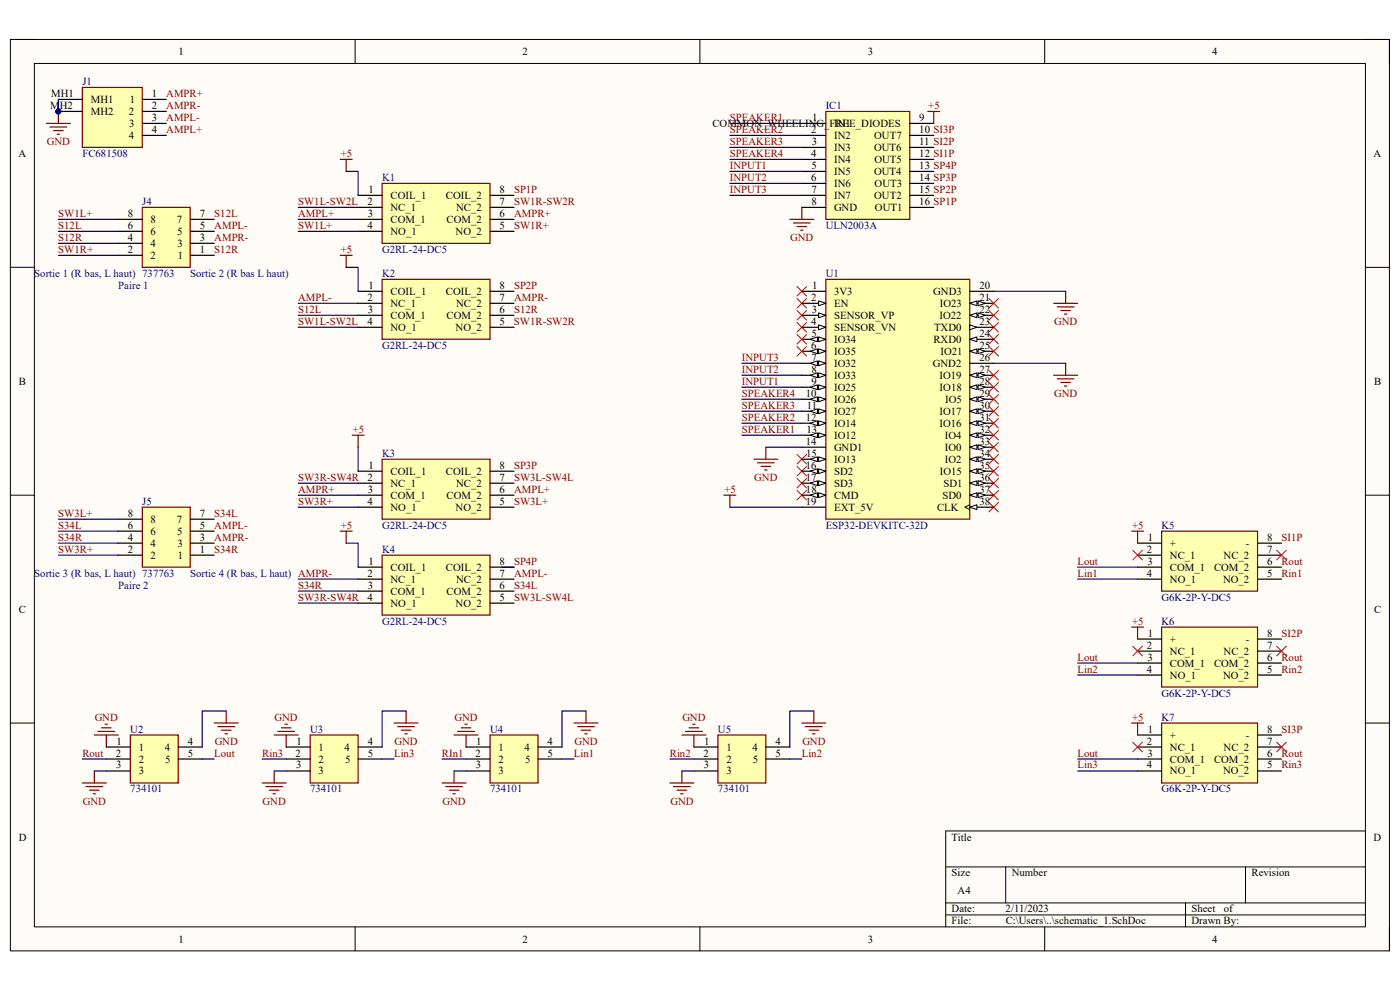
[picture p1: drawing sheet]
<svg xmlns="http://www.w3.org/2000/svg" width="297mm" height="210mm" viewBox="0 0 297 210" stroke-linecap="round" stroke-linejoin="round" font-family="sans-serif">
<path d="M2.2 8.4h292.6v193.3h-292.6z" fill-rule="evenodd" fill="#fffcf8"/>
<path d="M2.2 8.4h292.6v193.3h-292.6z" fill="none" stroke="#000" stroke-width=".21"/>
<path d="M7.3 13.5h282.4v183.1h-282.4z" fill-rule="evenodd" fill="#fffcf8"/>
<g fill="none" stroke="#000" stroke-width=".21">
<path d="M2.2 8.4h5.1M7.3 13.5h282.4v183.1h-282.4zM75.3 8.4v5.1M148.5 8.4v5.1M221.6 8.4v5.1M289.7 8.4h5.1v5.1M2.2 56.7h5.1M289.7 56.7h5.1M2.2 105h5.1M289.7 105.1h5.1M2.2 153.4h5.1M289.7 153.4h5.1"/>
<path d="M289.7 176.3h-89.1v20.3M75.3 196.6v5.1M148.5 196.6v5.1M200.6 183.9h89.1M200.6 191.5h89.1M200.6 194.1h89.1M213.4 183.9v7.6M221.6 196.6v5.1M251.5 191.5v5.1M264.2 183.9v7.6M294.8 196.6v5.1"/>
</g>
<circle cx="12.4" cy="23.6" r=".51" fill="#000080"/>
<circle cx="12.4" cy="23.6" r=".51" fill="none" stroke="#000080" stroke-width=".21"/>
<path d="M17.5 18.5h12.7v12.8h-12.7z" fill-rule="evenodd" fill="#ffffb0"/>
<path d="M17.5 18.5h12.7v12.8h-12.7z" fill="none" stroke="#800000" stroke-width=".25"/>
<path d="M12.4 21.1h5.1M12.4 23.6h5.1M30.2 21.1h5.1M30.2 23.6h5.1M30.2 26.2h5.1M30.2 28.7h5.1" fill="none" stroke="#000" stroke-width=".25"/>
<circle cx="12.4" cy="23.6" r=".51" fill="#000080"/>
<circle cx="12.4" cy="23.6" r=".51" fill="none" stroke="#000080" stroke-width=".21"/>
<path d="M81.1 38.9h22.9v12.7h-22.9z" fill-rule="evenodd" fill="#ffffb0"/>
<path d="M81.1 38.9h22.9v12.7h-22.9z" fill="none" stroke="#800000" stroke-width=".25"/>
<path d="M76 41.4h5.1M76 44h5.1M76 46.5h5.1M76 49.1h5.1M104 41.4h5.1M104 44h5.1M104 46.5h5.1M104 49.1h5.1" fill="none" stroke="#000" stroke-width=".25"/>
<path d="M81.1 59.3h22.9v12.7h-22.9z" fill-rule="evenodd" fill="#ffffb0"/>
<path d="M81.1 59.3h22.9v12.7h-22.9z" fill="none" stroke="#800000" stroke-width=".25"/>
<path d="M76 61.8h5.1M76 64.3h5.1M76 66.9h5.1M76 69.4h5.1M104 61.8h5.1M104 64.3h5.1M104 66.9h5.1M104 69.4h5.1" fill="none" stroke="#000" stroke-width=".25"/>
<path d="M81.1 97.4h22.9v12.7h-22.9z" fill-rule="evenodd" fill="#ffffb0"/>
<path d="M81.1 97.4h22.9v12.7h-22.9z" fill="none" stroke="#800000" stroke-width=".25"/>
<path d="M76 100h5.1M104 100h5.1M76 102.5h5.1M76 105h5.1M76 107.6h5.1M104 102.5h5.1M104 105h5.1M104 107.6h5.1" fill="none" stroke="#000" stroke-width=".25"/>
<path d="M81.1 117.8h22.9v12.7h-22.9z" fill-rule="evenodd" fill="#ffffb0"/>
<path d="M81.1 117.8h22.9v12.7h-22.9z" fill="none" stroke="#800000" stroke-width=".25"/>
<path d="M76 120.3h5.1M76 122.9h5.1M76 125.4h5.1M76 127.9h5.1M104 120.3h5.1M104 122.9h5.1M104 125.4h5.1M104 127.9h5.1" fill="none" stroke="#000" stroke-width=".25"/>
<path d="M246.4 112.7h20.4v12.7h-20.4z" fill-rule="evenodd" fill="#ffffb0"/>
<path d="M246.4 112.7h20.4v12.7h-20.4z" fill="none" stroke="#800000" stroke-width=".25"/>
<path d="M241.3 115.2h5.1M241.3 117.8h5.1M266.8 115.2h5.1M266.8 117.8h5.1M241.3 120.3h5.1M241.3 122.9h5.1M266.8 120.3h5.1M266.8 122.9h5.1" fill="none" stroke="#000" stroke-width=".25"/>
<path d="M246.4 133h20.4v12.8h-20.4z" fill-rule="evenodd" fill="#ffffb0"/>
<path d="M246.4 133h20.4v12.8h-20.4z" fill="none" stroke="#800000" stroke-width=".25"/>
<path d="M241.3 135.6h5.1M241.3 138.1h5.1M266.8 135.6h5.1M266.8 138.1h5.1M241.3 140.7h5.1M241.3 143.2h5.1M266.8 140.7h5.1M266.8 143.2h5.1" fill="none" stroke="#000" stroke-width=".25"/>
<path d="M246.4 153.4h20.4v12.7h-20.4z" fill-rule="evenodd" fill="#ffffb0"/>
<path d="M246.4 153.4h20.4v12.7h-20.4z" fill="none" stroke="#800000" stroke-width=".25"/>
<path d="M241.3 155.9h5.1M241.3 158.5h5.1M266.8 155.9h5.1M266.8 158.5h5.1M241.3 161h5.1M241.3 163.6h5.1M266.8 161h5.1M266.8 163.6h5.1" fill="none" stroke="#000" stroke-width=".25"/>
<path d="M175.2 23.6h17.8v22.9h-17.8z" fill-rule="evenodd" fill="#ffffb0"/>
<g fill="none" stroke="#800000" stroke-width=".25">
<path d="M175.2 23.6h17.8v22.9h-17.8zM196.8 23.6h2.6M198.1 23.6v2.6M167.6 46.5h5.1M168.3 47.3h3.6M169.1 48.1h2M169.9 48.8h.5M170.1 44v2.5M223.5 64.3h5.1M223.5 79.6h5.1M224.3 65.1h3.6M225.1 65.9h2"/>
<path d="M225.8 66.6h.5M226.1 61.8v2.5M226.1 77.1v2.5M159.9 97.4h5.1M160.7 98.2h3.6M161.5 98.9h2M162.2 99.7h.5M162.5 94.9v2.5M224.3 80.4h3.6M225.1 81.1h2M225.8 81.9h.5M153.6 105h2.5"/>
<path d="M154.8 105v2.6"/>
</g>
<g fill="none" stroke="#000" stroke-width=".25">
<path d="M170.1 26.2h5.1M170.1 28.7h5.1M170.1 31.3h5.1M170.1 33.8h5.1M170.1 36.4h5.1M170.1 38.9h5.1M193 26.2h5.1M193 28.7h5.1M193 31.3h5.1M193 33.8h5.1M193 36.4h5.1M193 38.9h5.1"/>
<path d="M170.1 41.4h5.1M170.1 44h5.1M193 41.4h5.1M193 44h5.1"/>
</g>
<g fill="none" stroke="#f00" stroke-width=".21">
<path d="M169.1 68.4l2 2M169.1 65.9l2 2M169.1 63.3l2 2.1M169.1 60.8l2 2M171.1 68.4l-2 2M171.1 65.9l-2 2M171.1 63.3l-2 2.1M171.1 60.8l-2 2M209.8 68.4l2 2.1M209.8 71l2 2M211.8 68.4l-2 2.1M211.8 71l-2 2"/>
<path d="M169.1 98.9l2 2.1M169.1 96.4l2 2M171.1 98.9l-2 2.1M171.1 96.4l-2 2M169.1 104l2 2.1M169.1 101.5l2 2M171.1 104l-2 2.1M171.1 101.5l-2 2M209.8 101.5l2 2M209.8 104l2 2.1M209.8 106.6l2 2M211.8 101.5l-2 2"/>
<path d="M211.8 104l-2 2.1M211.8 106.6l-2 2"/>
</g>
<path d="M30.2 44h10.2v12.7h-10.2z" fill-rule="evenodd" fill="#ffffb0"/>
<path d="M30.2 44h10.2v12.7h-10.2z" fill="none" stroke="#800000" stroke-width=".25"/>
<path d="M25.1 54.2h5.1M25.1 51.6h5.1M25.1 49.1h5.1M25.1 46.5h5.1M40.4 54.2h5.1M40.4 51.6h5.1M40.4 49.1h5.1M40.4 46.5h5.1" fill="none" stroke="#000" stroke-width=".25"/>
<path d="M30.2 107.6h10.2v12.7h-10.2z" fill-rule="evenodd" fill="#ffffb0"/>
<path d="M9.8 26.2h5.1M10.6 26.9h3.6M11.4 27.7h2M12.1 28.5h.5M12.4 23.6v2.6M30.2 107.6h10.2v12.7h-10.2z" fill="none" stroke="#800000" stroke-width=".25"/>
<path d="M25.1 117.8h5.1M25.1 115.2h5.1M25.1 112.7h5.1M25.1 110.1h5.1M40.4 117.8h5.1M40.4 115.2h5.1M40.4 112.7h5.1M40.4 110.1h5.1" fill="none" stroke="#000" stroke-width=".25"/>
<circle cx="12.4" cy="23.6" r=".51" fill="#000080"/>
<circle cx="12.4" cy="23.6" r=".51" fill="none" stroke="#000080" stroke-width=".21"/>
<path d="M175.2 59.3h30.5v50.8h-30.5z" fill-rule="evenodd" fill="#ffffb0"/>
<path d="M175.2 59.3h30.5v50.8h-30.5z" fill="none" stroke="#800000" stroke-width=".25"/>
<path d="M170.1 61.8h5.1M170.1 64.3h5.1" fill="none" stroke="#000" stroke-width=".25"/>
<path d="M173.7 63.8l1.5 .5-1.5 .6z" fill="#f8fcff"/>
<path d="M173.7 63.8l1.5 .5-1.5 .6z" fill="none" stroke="#000" stroke-width=".21"/>
<path d="M170.1 66.9h5.1" fill="none" stroke="#000" stroke-width=".25"/>
<path d="M173.7 66.4l1.5 .5-1.5 .5z" fill="#f8fcff"/>
<path d="M173.7 66.4l1.5 .5-1.5 .5z" fill="none" stroke="#000" stroke-width=".21"/>
<path d="M170.1 69.4h5.1" fill="none" stroke="#000" stroke-width=".25"/>
<path d="M173.7 68.9l1.5 .5-1.5 .5z" fill="#f8fcff"/>
<path d="M173.7 68.9l1.5 .5-1.5 .5z" fill="none" stroke="#000" stroke-width=".21"/>
<path d="M170.1 72h5.1" fill="none" stroke="#000" stroke-width=".25"/>
<path d="M173.7 71.5l1.5 .5-1.5 .5z" fill="#f8fcff"/>
<path d="M173.7 71.5l1.5 .5-1.5 .5z" fill="none" stroke="#000" stroke-width=".21"/>
<path d="M171.9 72l1.5-.5v1z" fill="#f8fcff"/>
<path d="M171.9 72l1.5-.5v1z" fill="none" stroke="#000" stroke-width=".21"/>
<path d="M170.1 74.5h5.1" fill="none" stroke="#000" stroke-width=".25"/>
<path d="M173.7 74l1.5 .5-1.5 .5z" fill="#f8fcff"/>
<path d="M173.7 74l1.5 .5-1.5 .5z" fill="none" stroke="#000" stroke-width=".21"/>
<path d="M171.9 74.5l1.5-.5v1z" fill="#f8fcff"/>
<path d="M171.9 74.5l1.5-.5v1z" fill="none" stroke="#000" stroke-width=".21"/>
<path d="M170.1 77.1h5.1" fill="none" stroke="#000" stroke-width=".25"/>
<path d="M173.7 76.6l1.5 .5-1.5 .5z" fill="#f8fcff"/>
<path d="M173.7 76.6l1.5 .5-1.5 .5z" fill="none" stroke="#000" stroke-width=".21"/>
<path d="M171.9 77.1l1.5-.5v1z" fill="#f8fcff"/>
<path d="M171.9 77.1l1.5-.5v1z" fill="none" stroke="#000" stroke-width=".21"/>
<path d="M170.1 79.6h5.1" fill="none" stroke="#000" stroke-width=".25"/>
<path d="M173.7 79.1l1.5 .5-1.5 .5z" fill="#f8fcff"/>
<path d="M173.7 79.1l1.5 .5-1.5 .5z" fill="none" stroke="#000" stroke-width=".21"/>
<path d="M171.9 79.6l1.5-.5v1z" fill="#f8fcff"/>
<path d="M171.9 79.6l1.5-.5v1z" fill="none" stroke="#000" stroke-width=".21"/>
<path d="M170.1 82.1h5.1" fill="none" stroke="#000" stroke-width=".25"/>
<path d="M173.7 81.6l1.5 .5-1.5 .6z" fill="#f8fcff"/>
<path d="M173.7 81.6l1.5 .5-1.5 .6z" fill="none" stroke="#000" stroke-width=".21"/>
<path d="M171.9 82.1l1.5-.5v1.1z" fill="#f8fcff"/>
<path d="M171.9 82.1l1.5-.5v1.1z" fill="none" stroke="#000" stroke-width=".21"/>
<path d="M170.1 84.7h5.1" fill="none" stroke="#000" stroke-width=".25"/>
<path d="M173.7 84.2l1.5 .5-1.5 .5z" fill="#f8fcff"/>
<path d="M173.7 84.2l1.5 .5-1.5 .5z" fill="none" stroke="#000" stroke-width=".21"/>
<path d="M171.9 84.7l1.5-.5v1z" fill="#f8fcff"/>
<path d="M171.9 84.7l1.5-.5v1z" fill="none" stroke="#000" stroke-width=".21"/>
<path d="M170.1 87.2h5.1" fill="none" stroke="#000" stroke-width=".25"/>
<path d="M173.7 86.7l1.5 .5-1.5 .5z" fill="#f8fcff"/>
<path d="M173.7 86.7l1.5 .5-1.5 .5z" fill="none" stroke="#000" stroke-width=".21"/>
<path d="M171.9 87.2l1.5-.5v1z" fill="#f8fcff"/>
<path d="M171.9 87.2l1.5-.5v1z" fill="none" stroke="#000" stroke-width=".21"/>
<path d="M170.1 89.8h5.1" fill="none" stroke="#000" stroke-width=".25"/>
<path d="M173.7 89.3l1.5 .5-1.5 .5z" fill="#f8fcff"/>
<path d="M173.7 89.3l1.5 .5-1.5 .5z" fill="none" stroke="#000" stroke-width=".21"/>
<path d="M171.9 89.8l1.5-.5v1z" fill="#f8fcff"/>
<path d="M171.9 89.8l1.5-.5v1z" fill="none" stroke="#000" stroke-width=".21"/>
<path d="M170.1 92.3h5.1" fill="none" stroke="#000" stroke-width=".25"/>
<path d="M173.7 91.8l1.5 .5-1.5 .5z" fill="#f8fcff"/>
<path d="M173.7 91.8l1.5 .5-1.5 .5z" fill="none" stroke="#000" stroke-width=".21"/>
<path d="M171.9 92.3l1.5-.5v1z" fill="#f8fcff"/>
<path d="M171.9 92.3l1.5-.5v1z" fill="none" stroke="#000" stroke-width=".21"/>
<path d="M170.1 94.9h5.1M170.1 97.4h5.1" fill="none" stroke="#000" stroke-width=".25"/>
<path d="M173.7 96.9l1.5 .5-1.5 .5z" fill="#f8fcff"/>
<path d="M173.7 96.9l1.5 .5-1.5 .5z" fill="none" stroke="#000" stroke-width=".21"/>
<path d="M171.9 97.4l1.5-.5v1z" fill="#f8fcff"/>
<path d="M171.9 97.4l1.5-.5v1z" fill="none" stroke="#000" stroke-width=".21"/>
<path d="M170.1 100h5.1" fill="none" stroke="#000" stroke-width=".25"/>
<path d="M173.7 99.5l1.5 .5-1.5 .5z" fill="#f8fcff"/>
<path d="M173.7 99.5l1.5 .5-1.5 .5z" fill="none" stroke="#000" stroke-width=".21"/>
<path d="M171.9 100l1.5-.5v1z" fill="#f8fcff"/>
<path d="M171.9 100l1.5-.5v1z" fill="none" stroke="#000" stroke-width=".21"/>
<path d="M170.1 102.5h5.1" fill="none" stroke="#000" stroke-width=".25"/>
<path d="M173.7 102l1.5 .5-1.5 .5z" fill="#f8fcff"/>
<path d="M173.7 102l1.5 .5-1.5 .5z" fill="none" stroke="#000" stroke-width=".21"/>
<path d="M171.9 102.5l1.5-.5v1z" fill="#f8fcff"/>
<path d="M171.9 102.5l1.5-.5v1z" fill="none" stroke="#000" stroke-width=".21"/>
<path d="M170.1 105.1h5.1" fill="none" stroke="#000" stroke-width=".25"/>
<path d="M173.7 104.5l1.5 .6-1.5 .5z" fill="#f8fcff"/>
<path d="M173.7 104.5l1.5 .6-1.5 .5z" fill="none" stroke="#000" stroke-width=".21"/>
<path d="M171.9 105.1l1.5-.6v1.1z" fill="#f8fcff"/>
<path d="M171.9 105.1l1.5-.6v1.1z" fill="none" stroke="#000" stroke-width=".21"/>
<path d="M205.7 61.8h5.1M205.7 64.3h5.1M170.1 107.6h5.1" fill="none" stroke="#000" stroke-width=".25"/>
<path d="M205.7 64.3l1.6-.5v1.1z" fill="#f8fcff"/>
<path d="M205.7 64.3l1.6-.5v1.1z" fill="none" stroke="#000" stroke-width=".21"/>
<path d="M207.5 63.8l1.5 .5-1.5 .6z" fill="#f8fcff"/>
<path d="M207.5 63.8l1.5 .5-1.5 .6z" fill="none" stroke="#000" stroke-width=".21"/>
<path d="M205.7 66.9h5.1" fill="none" stroke="#000" stroke-width=".25"/>
<path d="M205.7 66.9l1.6-.5v1z" fill="#f8fcff"/>
<path d="M205.7 66.9l1.6-.5v1z" fill="none" stroke="#000" stroke-width=".21"/>
<path d="M207.5 66.4l1.5 .5-1.5 .5z" fill="#f8fcff"/>
<path d="M207.5 66.4l1.5 .5-1.5 .5z" fill="none" stroke="#000" stroke-width=".21"/>
<path d="M205.7 69.4h5.1" fill="none" stroke="#000" stroke-width=".25"/>
<path d="M205.7 68.9l1.6 .5-1.6 .5z" fill="#f8fcff"/>
<path d="M205.7 68.9l1.6 .5-1.6 .5z" fill="none" stroke="#000" stroke-width=".21"/>
<path d="M205.7 72h5.1" fill="none" stroke="#000" stroke-width=".25"/>
<path d="M205.7 72l1.6-.5v1z" fill="#f8fcff"/>
<path d="M205.7 72l1.6-.5v1z" fill="none" stroke="#000" stroke-width=".21"/>
<path d="M205.7 74.5h5.1" fill="none" stroke="#000" stroke-width=".25"/>
<path d="M205.7 74.5l1.6-.5v1z" fill="#f8fcff"/>
<path d="M205.7 74.5l1.6-.5v1z" fill="none" stroke="#000" stroke-width=".21"/>
<path d="M207.5 74l1.5 .5-1.5 .5z" fill="#f8fcff"/>
<path d="M207.5 74l1.5 .5-1.5 .5z" fill="none" stroke="#000" stroke-width=".21"/>
<path d="M205.7 77.1h5.1M205.7 79.6h5.1" fill="none" stroke="#000" stroke-width=".25"/>
<path d="M205.7 79.6l1.6-.5v1z" fill="#f8fcff"/>
<path d="M205.7 79.6l1.6-.5v1z" fill="none" stroke="#000" stroke-width=".21"/>
<path d="M207.5 79.1l1.5 .5-1.5 .5z" fill="#f8fcff"/>
<path d="M207.5 79.1l1.5 .5-1.5 .5z" fill="none" stroke="#000" stroke-width=".21"/>
<path d="M205.7 82.1h5.1" fill="none" stroke="#000" stroke-width=".25"/>
<path d="M205.7 82.1l1.6-.5v1.1z" fill="#f8fcff"/>
<path d="M205.7 82.1l1.6-.5v1.1z" fill="none" stroke="#000" stroke-width=".21"/>
<path d="M207.5 81.6l1.5 .5-1.5 .6z" fill="#f8fcff"/>
<path d="M207.5 81.6l1.5 .5-1.5 .6z" fill="none" stroke="#000" stroke-width=".21"/>
<path d="M205.7 84.7h5.1" fill="none" stroke="#000" stroke-width=".25"/>
<path d="M205.7 84.7l1.6-.5v1z" fill="#f8fcff"/>
<path d="M205.7 84.7l1.6-.5v1z" fill="none" stroke="#000" stroke-width=".21"/>
<path d="M207.5 84.2l1.5 .5-1.5 .5z" fill="#f8fcff"/>
<path d="M207.5 84.2l1.5 .5-1.5 .5z" fill="none" stroke="#000" stroke-width=".21"/>
<path d="M205.7 87.2h5.1" fill="none" stroke="#000" stroke-width=".25"/>
<path d="M205.7 87.2l1.6-.5v1z" fill="#f8fcff"/>
<path d="M205.7 87.2l1.6-.5v1z" fill="none" stroke="#000" stroke-width=".21"/>
<path d="M207.5 86.7l1.5 .5-1.5 .5z" fill="#f8fcff"/>
<path d="M207.5 86.7l1.5 .5-1.5 .5z" fill="none" stroke="#000" stroke-width=".21"/>
<path d="M205.7 89.8h5.1" fill="none" stroke="#000" stroke-width=".25"/>
<path d="M205.7 89.8l1.6-.5v1z" fill="#f8fcff"/>
<path d="M205.7 89.8l1.6-.5v1z" fill="none" stroke="#000" stroke-width=".21"/>
<path d="M207.5 89.3l1.5 .5-1.5 .5z" fill="#f8fcff"/>
<path d="M207.5 89.3l1.5 .5-1.5 .5z" fill="none" stroke="#000" stroke-width=".21"/>
<path d="M205.7 92.3h5.1" fill="none" stroke="#000" stroke-width=".25"/>
<path d="M205.7 92.3l1.6-.5v1z" fill="#f8fcff"/>
<path d="M205.7 92.3l1.6-.5v1z" fill="none" stroke="#000" stroke-width=".21"/>
<path d="M207.5 91.8l1.5 .5-1.5 .5z" fill="#f8fcff"/>
<path d="M207.5 91.8l1.5 .5-1.5 .5z" fill="none" stroke="#000" stroke-width=".21"/>
<path d="M205.7 94.9h5.1" fill="none" stroke="#000" stroke-width=".25"/>
<path d="M205.7 94.9l1.6-.5v1z" fill="#f8fcff"/>
<path d="M205.7 94.9l1.6-.5v1z" fill="none" stroke="#000" stroke-width=".21"/>
<path d="M207.5 94.4l1.5 .5-1.5 .5z" fill="#f8fcff"/>
<path d="M207.5 94.4l1.5 .5-1.5 .5z" fill="none" stroke="#000" stroke-width=".21"/>
<path d="M205.7 97.4h5.1" fill="none" stroke="#000" stroke-width=".25"/>
<path d="M205.7 97.4l1.6-.5v1z" fill="#f8fcff"/>
<path d="M205.7 97.4l1.6-.5v1z" fill="none" stroke="#000" stroke-width=".21"/>
<path d="M207.5 96.9l1.5 .5-1.5 .5z" fill="#f8fcff"/>
<path d="M207.5 96.9l1.5 .5-1.5 .5z" fill="none" stroke="#000" stroke-width=".21"/>
<path d="M205.7 100h5.1" fill="none" stroke="#000" stroke-width=".25"/>
<path d="M205.7 100l1.6-.5v1z" fill="#f8fcff"/>
<path d="M205.7 100l1.6-.5v1z" fill="none" stroke="#000" stroke-width=".21"/>
<path d="M207.5 99.5l1.5 .5-1.5 .5z" fill="#f8fcff"/>
<path d="M207.5 99.5l1.5 .5-1.5 .5z" fill="none" stroke="#000" stroke-width=".21"/>
<path d="M205.7 102.5h5.1" fill="none" stroke="#000" stroke-width=".25"/>
<path d="M205.7 102.5l1.6-.5v1z" fill="#f8fcff"/>
<path d="M205.7 102.5l1.6-.5v1z" fill="none" stroke="#000" stroke-width=".21"/>
<path d="M207.5 102l1.5 .5-1.5 .5z" fill="#f8fcff"/>
<path d="M207.5 102l1.5 .5-1.5 .5z" fill="none" stroke="#000" stroke-width=".21"/>
<path d="M205.7 105.1h5.1" fill="none" stroke="#000" stroke-width=".25"/>
<path d="M205.7 105.1l1.6-.6v1.1z" fill="#f8fcff"/>
<path d="M205.7 105.1l1.6-.6v1.1z" fill="none" stroke="#000" stroke-width=".21"/>
<path d="M207.5 104.5l1.5 .6-1.5 .5z" fill="#f8fcff"/>
<path d="M207.5 104.5l1.5 .6-1.5 .5z" fill="none" stroke="#000" stroke-width=".21"/>
<path d="M205.7 107.6h5.1" fill="none" stroke="#000" stroke-width=".25"/>
<path d="M205.7 107.6l1.6-.5v1z" fill="#f8fcff"/>
<path d="M205.7 107.6l1.6-.5v1zM205.7 107.1l-1 .5 1 .5" fill="none" stroke="#000" stroke-width=".21"/>
<g fill="none" stroke="#800000" stroke-width=".25">
<path d="M72.2 33.8h2.5M73.4 33.8v2.6M72.2 54.2h2.5M73.4 54.2v2.5M74.7 92.3h2.6M76 92.3v2.6M72.2 112.7h2.5M73.4 112.7v2.5M240.1 112.7h2.5M241.3 112.7v2.5M240.1 133h2.5M241.3 133v2.6"/>
<path d="M20 155.9h5.1M20.8 155.2h3.5M21.5 154.4h2.1M22.3 153.6h.5M22.6 155.9v2.6M58.2 155.9h5.1M58.9 155.2h3.6M59.7 154.4h2M60.5 153.6h.5M60.7 155.9v2.6M96.3 155.9h5.1M97.1 155.2h3.6"/>
<path d="M97.9 154.4h2M98.6 153.6h.5M98.9 155.9v2.6M144.7 155.9h5.1M145.4 155.2h3.6M146.2 154.4h2M147 153.6h.5M147.2 155.9v2.6M240.1 153.4h2.5M241.3 153.4v2.5M17.5 166.1h5.1M18.2 166.9h3.6"/>
<path d="M19 167.6h2M19.8 168.4h.5M20 163.6v2.5M55.6 166.1h5.1M56.4 166.9h3.6M57.2 167.6h2M57.9 168.4h.5M58.2 163.6v2.5M93.8 166.1h5.1M94.6 166.9h3.5M95.3 167.6h2.1M96.1 168.4h.5"/>
<path d="M96.3 163.6v2.5M142.1 166.1h5.1M142.9 166.9h3.5M143.6 167.6h2.1M144.4 168.4h.5M144.7 163.6v2.5"/>
</g>
<g fill="none" stroke="#f00" stroke-width=".21">
<path d="M169.1 71l2 2M169.1 73.5l2 2M171.1 71l-2 2M171.1 73.5l-2 2M209.8 73.5l2 2M209.8 63.3l2 2.1M209.8 65.9l2 2M209.8 78.6l2 2M211.8 73.5l-2 2M211.8 63.3l-2 2.1M211.8 65.9l-2 2M211.8 78.6l-2 2"/>
<path d="M209.8 81.1l2 2.1M209.8 83.7l2 2M209.8 86.2l2 2.1M209.8 88.8l2 2M209.8 91.3l2 2M209.8 93.9l2 2M209.8 96.4l2 2M209.8 98.9l2 2.1M211.8 81.1l-2 2.1M211.8 83.7l-2 2M211.8 86.2l-2 2.1M211.8 88.8l-2 2"/>
<path d="M211.8 91.3l-2 2M211.8 93.9l-2 2M211.8 96.4l-2 2M211.8 98.9l-2 2.1M240.3 116.7l2.1 2.1M242.4 116.7l-2.1 2.1M270.8 116.7l2.1 2.1M272.9 116.7l-2.1 2.1M240.3 137.1l2.1 2M242.4 137.1l-2.1 2M270.8 137.1l2.1 2M272.9 137.1l-2.1 2"/>
<path d="M240.3 157.5l2.1 2M242.4 157.5l-2.1 2M270.8 157.5l2.1 2M272.9 157.5l-2.1 2"/>
</g>
<path d="M27.6 155.9h10.2v10.2h-10.2z" fill-rule="evenodd" fill="#ffffb0"/>
<path d="M27.6 155.9h10.2v10.2h-10.2z" fill="none" stroke="#800000" stroke-width=".25"/>
<path d="M22.6 158.5h5M37.8 158.5h5.1M22.6 161h5M22.6 163.6h5M37.8 161h5.1" fill="none" stroke="#000" stroke-width=".25"/>
<path d="M65.8 155.9h10.2v10.2h-10.2z" fill-rule="evenodd" fill="#ffffb0"/>
<path d="M65.8 155.9h10.2v10.2h-10.2z" fill="none" stroke="#800000" stroke-width=".25"/>
<path d="M60.7 158.5h5.1M76 158.5h5.1M60.7 161h5.1M60.7 163.6h5.1M76 161h5.1" fill="none" stroke="#000" stroke-width=".25"/>
<path d="M104 155.9h10.1v10.2h-10.1z" fill-rule="evenodd" fill="#ffffb0"/>
<path d="M104 155.9h10.1v10.2h-10.1z" fill="none" stroke="#800000" stroke-width=".25"/>
<path d="M98.9 158.5h5.1M114.1 158.5h5.1M98.9 161h5.1M98.9 163.6h5.1M114.1 161h5.1" fill="none" stroke="#000" stroke-width=".25"/>
<path d="M152.3 155.9h10.2v10.2h-10.2z" fill-rule="evenodd" fill="#ffffb0"/>
<g fill="none" stroke="#800000" stroke-width=".25">
<path d="M45.5 153.4h5M46.2 154.1h3.6M47 154.9h2M47.7 155.7h.5M48 150.8v2.6M83.6 153.4h5.1M84.4 154.1h3.5M85.1 154.9h2.1M85.9 155.7h.5M86.2 150.8v2.6M121.8 153.4h5.1M122.5 154.1h3.6"/>
<path d="M123.3 154.9h2M124.1 155.7h.5M124.3 150.8v2.6M152.3 155.9h10.2v10.2h-10.2zM170.1 153.4h5.1M170.9 154.1h3.5M171.6 154.9h2.1M172.4 155.7h.5M172.7 150.8v2.6"/>
</g>
<path d="M147.2 158.5h5.1M162.5 158.5h5.1M147.2 161h5.1M147.2 163.6h5.1M162.5 161h5.1" fill="none" stroke="#000" stroke-width=".25"/>
<g fill="none" stroke="#000080" stroke-width=".25">
<path d="M12.4 21.1v2.5M73.4 36.4h2.6v5M154.8 26.2h15.3M154.8 28.7h15.3M154.8 31.3h15.3M154.8 33.8h15.3M154.8 36.4h15.3M154.8 38.9h15.3M63.3 49.1h12.7M63.3 46.5h12.7M63.3 44h12.7M73.4 56.7h2.6v5.1"/>
<path d="M154.8 41.4h15.3M63.3 69.4h12.7M63.3 66.9h12.7M63.3 64.3h12.7M157.4 77.1h12.7M157.4 79.6h12.7M210.8 77.1h15.3M210.8 61.8h15.3M76 94.9v5.1M157.4 82.1h12.7M157.4 84.7h12.7M157.4 87.2h12.7"/>
<path d="M157.4 89.8h12.7M157.4 92.3h12.7M162.5 94.9h7.6M63.3 107.6h12.7M63.3 102.5h12.7M63.3 105h12.7M73.4 115.2h2.6v5.1M154.8 107.6h15.3M63.3 122.9h12.7M63.3 125.4h12.7M63.3 127.9h12.7"/>
</g>
<circle cx="12.4" cy="23.6" r=".51" fill="#000080"/>
<circle cx="12.4" cy="23.6" r=".51" fill="none" stroke="#000080" stroke-width=".21"/>
<g fill="none" stroke="#000080" stroke-width=".25">
<path d="M12.4 54.2h12.7M12.4 51.6h12.7M12.4 49.1h12.7M12.4 46.5h12.7M12.4 117.8h12.7M12.4 115.2h12.7M12.4 112.7h12.7M12.4 110.1h12.7M106.5 120.3h2.6M228.6 122.9h12.7M228.6 120.3h12.7M48 150.8h-5.1v7.7"/>
<path d="M86.2 150.8h-5.1v7.7M124.3 150.8h-5.1v7.7M172.7 150.8h-5.1v7.7M228.6 143.2h12.7M228.6 140.7h12.7M17.5 161h5.1M20 163.6h2.6M42.9 161h2.6M55.6 161h5.1M58.2 163.6h2.5M81.1 161h2.5M93.8 161h5.1"/>
<path d="M96.3 163.6h2.6M119.2 161h2.6M142.1 161h5.1M144.7 163.6h2.5M167.6 161h2.5M228.6 163.6h12.7M228.6 161h12.7"/>
</g>
<g font-size="2.3">
<text x="37.9" y="11.7">1</text>
<text x="110.9" y="11.7">2</text>
<text x="184.1" y="11.7">3</text>
<text x="257.1" y="11.7">4</text>
<text x="10.7" y="23.1">MH2</text>
<text x="10.9" y="20.6">MH1</text>
<text x="19.3" y="21.8">MH1</text>
<text x="27.5" y="21.8">1</text>
<text x="32.2" y="20.6">1</text>
<text x="32.2" y="23.1">2</text>
<text x="19.3" y="24.4">MH2</text>
<text x="27.3" y="24.4">2</text>
<text x="27.3" y="29.5">4</text>
<text x="27.4" y="26.9">3</text>
<text x="32.2" y="25.7">3</text>
<text x="32.2" y="28.2">4</text>
<text x="151.1" y="26.9">COMMON_WHEELING_FREE_DIODES</text>
<text x="172.1" y="28.2">2</text>
<text x="172.3" y="25.7">1</text>
<text x="177" y="26.9">IN1</text>
<text x="177" y="29.5">IN2</text>
<text x="185.5" y="29.5">OUT7</text>
<text x="195" y="25.7">9</text>
<text x="195" y="28.2">10 SI3P</text>
<text x="3.9" y="33.3">A</text>
<text x="172.1" y="33.3">4</text>
<text x="172.2" y="35.9">5</text>
<text x="172.2" y="30.7">3</text>
<text x="177" y="32">IN3</text>
<text x="177" y="34.6">IN4</text>
<text x="185.4" y="32">OUT6</text>
<text x="185.5" y="34.6">OUT5</text>
<text x="195" y="30.7">11 SI2P</text>
<text x="195" y="33.3">12 SI1P</text>
<text x="195" y="35.9">13 SP4P</text>
<text x="291.4" y="33.3">A</text>
<text x="78.1" y="40.9">1</text>
<text x="106" y="40.9">8</text>
<text x="172.1" y="38.4">6</text>
<text x="172.1" y="40.9">7</text>
<text x="177" y="37.1">IN5</text>
<text x="177" y="39.7">IN6</text>
<text x="185.4" y="37.1">OUT4</text>
<text x="185.5" y="39.7">OUT3</text>
<text x="195" y="38.4">14 SP3P</text>
<text x="195" y="40.9">15 SP2P</text>
<text x="27.1" y="46">8</text>
<text x="32" y="47.3">8</text>
<text x="37.5" y="47.3">7</text>
<text x="42.4" y="46">7</text>
<text x="78" y="43.5">2</text>
<text x="78.1" y="46">3</text>
<text x="82.8" y="42.2">COIL_1</text>
<text x="82.8" y="44.7">NC_1</text>
<text x="82.8" y="47.3">COM_1</text>
<text x="94.6" y="42.2">COIL_2</text>
<text x="94.7" y="47.3">COM_2</text>
<text x="96.8" y="44.7">NC_2</text>
<text x="106" y="46">6</text>
<text x="106" y="43.5">7</text>
<text x="172.1" y="43.5">8</text>
<text x="177" y="42.2">IN7</text>
<text x="177" y="44.7">GND</text>
<text x="185.5" y="42.2">OUT2</text>
<text x="185.6" y="44.7">OUT1</text>
<text x="195" y="43.5">16 SP1P</text>
<text x="27.1" y="53.6">2</text>
<text x="27.1" y="51.1">4</text>
<text x="27.1" y="48.6">6</text>
<text x="32" y="52.4">4</text>
<text x="32" y="49.8">6</text>
<text x="37.6" y="49.8">5</text>
<text x="37.6" y="52.4">3</text>
<text x="42.4" y="53.6">1</text>
<text x="42.4" y="51.1">3</text>
<text x="42.4" y="48.6">5</text>
<text x="78" y="48.6">4</text>
<text x="82.8" y="49.8">NO_1</text>
<text x="96.6" y="49.8">NO_2</text>
<text x="106" y="48.6">5</text>
<text x="32" y="54.9">2</text>
<text x="37.7" y="54.9">1</text>
<text x="78" y="63.8">2</text>
<text x="78.1" y="61.3">1</text>
<text x="82.8" y="62.6">COIL_1</text>
<text x="82.8" y="65.1">NC_1</text>
<text x="94.6" y="62.6">COIL_2</text>
<text x="96.8" y="65.1">NC_2</text>
<text x="106" y="63.8">7</text>
<text x="106" y="61.3">8</text>
<text x="172.1" y="63.8">2</text>
<text x="172.3" y="61.3">1</text>
<text x="177" y="62.6">3V3</text>
<text x="177" y="65.1">EN</text>
<text x="198" y="62.6">GND3</text>
<text x="199.4" y="65.1">IO23</text>
<text x="207.8" y="61.3">20</text>
<text x="207.8" y="63.8">21</text>
<text x="78" y="68.9">4</text>
<text x="78.1" y="66.4">3</text>
<text x="82.8" y="67.6">COM_1</text>
<text x="82.8" y="70.2">NO_1</text>
<text x="94.7" y="67.6">COM_2</text>
<text x="96.6" y="70.2">NO_2</text>
<text x="106" y="68.9">5</text>
<text x="106" y="66.4">6</text>
<text x="172.1" y="68.9">4</text>
<text x="172.2" y="71.5">5</text>
<text x="172.2" y="66.4">3</text>
<text x="177" y="67.6">SENSOR_VP</text>
<text x="177" y="70.2">SENSOR_VN</text>
<text x="198.2" y="70.2">TXD0</text>
<text x="199.3" y="67.6">IO22</text>
<text x="207.8" y="66.4">22</text>
<text x="207.8" y="68.9">23</text>
<text x="207.8" y="71.5">24</text>
<text x="172.1" y="74">6</text>
<text x="172.1" y="76.5">7</text>
<text x="177" y="72.7">IO34</text>
<text x="177" y="75.3">IO35</text>
<text x="177" y="77.8">IO32</text>
<text x="197.9" y="77.8">GND2</text>
<text x="198" y="72.7">RXD0</text>
<text x="199.5" y="75.3">IO21</text>
<text x="207.8" y="74">25</text>
<text x="207.8" y="76.5">26</text>
<text x="4" y="81.6">B</text>
<text x="172.1" y="79.1">8</text>
<text x="172.1" y="81.6">9</text>
<text x="177" y="80.3">IO33</text>
<text x="177" y="82.9">IO25</text>
<text x="199.3" y="80.3">IO19</text>
<text x="199.3" y="82.9">IO18</text>
<text x="207.8" y="79.1">27</text>
<text x="207.8" y="81.6">28</text>
<text x="291.5" y="81.6">B</text>
<text x="170.9" y="84.2">10</text>
<text x="170.9" y="89.3">12</text>
<text x="171.2" y="86.7">11</text>
<text x="177" y="85.4">IO26</text>
<text x="177" y="88">IO27</text>
<text x="199.3" y="88">IO17</text>
<text x="200.5" y="85.4">IO5</text>
<text x="207.8" y="84.2">29</text>
<text x="207.8" y="86.7">30</text>
<text x="207.8" y="89.3">31</text>
<text x="170.9" y="94.4">14</text>
<text x="171.1" y="91.8">13</text>
<text x="177" y="90.6">IO14</text>
<text x="177" y="93.1">IO12</text>
<text x="177" y="95.6">GND1</text>
<text x="199.3" y="90.6">IO16</text>
<text x="200.4" y="93.1">IO4</text>
<text x="200.4" y="95.6">IO0</text>
<text x="207.8" y="91.8">32</text>
<text x="207.8" y="94.4">33</text>
<text x="78" y="102">2</text>
<text x="78.1" y="99.4">1</text>
<text x="82.8" y="100.7">COIL_1</text>
<text x="94.6" y="100.7">COIL_2</text>
<text x="106" y="102">7</text>
<text x="106" y="99.4">8</text>
<text x="170.9" y="99.4">16</text>
<text x="170.9" y="102">17</text>
<text x="171" y="96.9">15</text>
<text x="177" y="98.2">IO13</text>
<text x="177" y="100.7">SD2</text>
<text x="199.4" y="100.7">IO15</text>
<text x="200.4" y="98.2">IO2</text>
<text x="207.8" y="96.9">34</text>
<text x="207.8" y="99.4">35</text>
<text x="207.8" y="102">36</text>
<text x="78" y="107.1">4</text>
<text x="78.1" y="104.5">3</text>
<text x="82.8" y="103.3">NC_1</text>
<text x="82.8" y="105.8">COM_1</text>
<text x="94.7" y="105.8">COM_2</text>
<text x="96.8" y="103.3">NC_2</text>
<text x="106" y="107.1">5</text>
<text x="106" y="104.5">6</text>
<text x="170.9" y="107.1">19</text>
<text x="171" y="104.5">18</text>
<text x="177" y="103.3">SD3</text>
<text x="177" y="105.8">CMD</text>
<text x="199.9" y="105.8">SD0</text>
<text x="200.2" y="103.3">SD1</text>
<text x="207.8" y="104.5">37</text>
<text x="207.8" y="107.1">38</text>
<text x="27.1" y="112.1">6</text>
<text x="27.1" y="109.6">8</text>
<text x="32" y="113.4">6</text>
<text x="32" y="110.9">8</text>
<text x="37.5" y="110.9">7</text>
<text x="37.6" y="113.4">5</text>
<text x="42.4" y="112.1">5</text>
<text x="42.4" y="109.6">7</text>
<text x="82.8" y="108.3">NO_1</text>
<text x="96.6" y="108.3">NO_2</text>
<text x="177" y="108.3">EXT_5V</text>
<text x="198.8" y="108.3">CLK</text>
<text x="27.1" y="117.3">2</text>
<text x="27.1" y="114.7">4</text>
<text x="32" y="118.5">2</text>
<text x="32" y="116">4</text>
<text x="37.6" y="116">3</text>
<text x="37.7" y="118.5">1</text>
<text x="42.4" y="117.3">1</text>
<text x="42.4" y="114.7">3</text>
<text x="78.1" y="119.8">1</text>
<text x="106" y="119.8">8</text>
<text x="243.3" y="117.3">2</text>
<text x="243.4" y="119.8">3</text>
<text x="243.5" y="114.7">1</text>
<text x="248.2" y="116">+</text>
<text x="248.2" y="118.5">NC_1</text>
<text x="259.6" y="118.5">NC_2</text>
<text x="264.3" y="116">-</text>
<text x="268.8" y="119.8">6</text>
<text x="268.8" y="117.3">7</text>
<text x="268.8" y="114.7">8</text>
<text x="78" y="122.3">2</text>
<text x="78.1" y="124.9">3</text>
<text x="82.8" y="121.1">COIL_1</text>
<text x="82.8" y="123.6">NC_1</text>
<text x="94.6" y="121.1">COIL_2</text>
<text x="96.8" y="123.6">NC_2</text>
<text x="106" y="124.9">6</text>
<text x="106" y="122.3">7</text>
<text x="243.3" y="122.3">4</text>
<text x="248.2" y="121.1">COM_1</text>
<text x="248.2" y="123.6">NO_1</text>
<text x="257.6" y="121.1">COM_2</text>
<text x="259.5" y="123.6">NO_2</text>
<text x="268.8" y="122.3">5</text>
<text x="4" y="130">C</text>
<text x="78" y="127.4">4</text>
<text x="82.8" y="126.2">COM_1</text>
<text x="82.8" y="128.7">NO_1</text>
<text x="94.7" y="126.2">COM_2</text>
<text x="96.6" y="128.7">NO_2</text>
<text x="106" y="127.4">5</text>
<text x="291.5" y="130">C</text>
<text x="243.3" y="137.6">2</text>
<text x="243.5" y="135">1</text>
<text x="248.2" y="136.3">+</text>
<text x="264.3" y="136.3">-</text>
<text x="268.8" y="137.6">7</text>
<text x="268.8" y="135">8</text>
<text x="243.3" y="142.7">4</text>
<text x="243.4" y="140.1">3</text>
<text x="248.2" y="138.9">NC_1</text>
<text x="248.2" y="141.4">COM_1</text>
<text x="248.2" y="144">NO_1</text>
<text x="257.6" y="141.4">COM_2</text>
<text x="259.5" y="144">NO_2</text>
<text x="259.6" y="138.9">NC_2</text>
<text x="268.8" y="142.7">5</text>
<text x="268.8" y="140.1">6</text>
<text x="243.5" y="155.4">1</text>
<text x="268.8" y="155.4">8</text>
<text x="24.6" y="160.5">2</text>
<text x="24.7" y="157.9">1</text>
<text x="29.4" y="159.2">1</text>
<text x="29.4" y="161.8">2</text>
<text x="35" y="159.2">4</text>
<text x="35.1" y="161.8">5</text>
<text x="39.8" y="157.9">4</text>
<text x="39.8" y="160.5">5</text>
<text x="62.7" y="160.5">2</text>
<text x="62.9" y="157.9">1</text>
<text x="67.6" y="159.2">1</text>
<text x="67.6" y="161.8">2</text>
<text x="73.1" y="159.2">4</text>
<text x="73.2" y="161.8">5</text>
<text x="78" y="157.9">4</text>
<text x="78" y="160.5">5</text>
<text x="100.9" y="160.5">2</text>
<text x="101" y="157.9">1</text>
<text x="105.7" y="159.2">1</text>
<text x="105.7" y="161.8">2</text>
<text x="111.3" y="159.2">4</text>
<text x="111.4" y="161.8">5</text>
<text x="116.2" y="157.9">4</text>
<text x="116.2" y="160.5">5</text>
<text x="149.2" y="160.5">2</text>
<text x="149.4" y="157.9">1</text>
<text x="154.1" y="159.2">1</text>
<text x="154.1" y="161.8">2</text>
<text x="159.6" y="159.2">4</text>
<text x="159.7" y="161.8">5</text>
<text x="164.5" y="157.9">4</text>
<text x="164.5" y="160.5">5</text>
<text x="243.3" y="157.9">2</text>
<text x="243.4" y="160.5">3</text>
<text x="248.2" y="156.7">+</text>
<text x="248.2" y="159.2">NC_1</text>
<text x="248.2" y="161.8">COM_1</text>
<text x="257.6" y="161.8">COM_2</text>
<text x="259.6" y="159.2">NC_2</text>
<text x="264.3" y="156.7">-</text>
<text x="268.8" y="160.5">6</text>
<text x="268.8" y="157.9">7</text>
<text x="24.6" y="163">3</text>
<text x="29.4" y="164.3">3</text>
<text x="62.8" y="163">3</text>
<text x="67.6" y="164.3">3</text>
<text x="101" y="163">3</text>
<text x="105.7" y="164.3">3</text>
<text x="149.3" y="163">3</text>
<text x="154.1" y="164.3">3</text>
<text x="243.3" y="163">4</text>
<text x="248.2" y="164.3">NO_1</text>
<text x="259.5" y="164.3">NO_2</text>
<text x="268.8" y="163">5</text>
<text x="4" y="178.3">D</text>
<text x="201.9" y="178.3">Title</text>
<text x="291.4" y="178.3">D</text>
<text x="201.9" y="185.9">Size</text>
<text x="214.6" y="185.9">Number</text>
<text x="265.5" y="185.9">Revision</text>
<text x="203.2" y="189.7">A4</text>
<text x="201.9" y="193.5">Date:</text>
<text x="201.9" y="196.1">File:</text>
<text x="213.3" y="193.5">2/11/2023</text>
<text x="213.4" y="196.1">C:\Users\..\schematic_1.SchDoc</text>
<text x="252.8" y="196.1">Drawn By:</text>
<text x="252.8" y="193.5">Sheet</text>
<text x="259.6" y="193.5">of</text>
<text x="37.9" y="199.9">1</text>
<text x="110.9" y="199.9">2</text>
<text x="184.1" y="199.9">3</text>
<text x="257.1" y="199.9">4</text>
</g>
<g font-size="2.3" fill="#000080">
<text x="17.5" y="18">J1</text>
<text x="175.2" y="23.1">IC1</text>
<text x="17.5" y="33.3">FC681508</text>
<text x="81.1" y="38.4">K1</text>
<text x="30.2" y="43.5">J4</text>
<text x="81.1" y="53.6">G2RL-24-DC5</text>
<text x="175.2" y="48.6">ULN2003A</text>
<text x="7.3" y="58.7">Sortie 1 (R bas, L haut) 737763</text>
<text x="40.3" y="58.7">Sortie 2 (R bas L haut)</text>
<text x="81.1" y="58.7">K2</text>
<text x="175.2" y="58.7">U1</text>
<text x="25.1" y="61.3">Paire 1</text>
<text x="81.1" y="74">G2RL-24-DC5</text>
<text x="81.1" y="96.9">K3</text>
<text x="30.2" y="107.1">J5</text>
<text x="81.1" y="112.1">G2RL-24-DC5</text>
<text x="175.2" y="112.1">ESP32-DEVKITC-32D</text>
<text x="246.4" y="112.1">K5</text>
<text x="81.1" y="117.3">K4</text>
<text x="7.3" y="122.3">Sortie 3 (R bas, L haut) 737763</text>
<text x="25.1" y="124.9">Paire 2</text>
<text x="40.3" y="122.3">Sortie 4 (R bas, L haut) AMPR-</text>
<text x="246.4" y="127.4">G6K-2P-Y-DC5</text>
<text x="81.1" y="132.5">G2RL-24-DC5</text>
<text x="246.4" y="132.5">K6</text>
<text x="246.4" y="147.8">G6K-2P-Y-DC5</text>
<text x="27.6" y="155.4">U2</text>
<text x="65.8" y="155.4">U3</text>
<text x="104" y="155.4">U4</text>
<text x="152.3" y="155.4">U5</text>
<text x="246.4" y="152.9">K7</text>
<text x="27.6" y="168.1">734101</text>
<text x="65.8" y="168.1">734101</text>
<text x="104" y="168.1">734101</text>
<text x="152.3" y="168.1">734101</text>
<text x="246.4" y="168.1">G6K-2P-Y-DC5</text>
</g>
<g font-size="2.3" fill="#800000">
<text x="35.3" y="20.6">AMPR+</text>
<text x="35.3" y="23.1">AMPR-</text>
<text x="196.9" y="23.1">+5</text>
<text x="35.3" y="25.7">AMPL-</text>
<text x="35.3" y="28.2">AMPL+</text>
<text x="154.9" y="25.7">SPEAKER1</text>
<text x="154.9" y="28.2">SPEAKER2</text>
<text x="9.9" y="30.7">GND</text>
<text x="72.3" y="33.3">+5</text>
<text x="154.9" y="30.7">SPEAKER3</text>
<text x="154.9" y="33.3">SPEAKER4</text>
<text x="154.9" y="35.9">INPUT1</text>
<text x="109.1" y="40.9">SP1P</text>
<text x="154.9" y="38.4">INPUT2</text>
<text x="154.9" y="40.9">INPUT3</text>
<text x="12.4" y="46">SW1L+</text>
<text x="45.5" y="46">S12L</text>
<text x="63.2" y="46">AMPL+</text>
<text x="63.2" y="43.5">SW1L-SW2L</text>
<text x="109.1" y="43.5">SW1R-SW2R</text>
<text x="109.1" y="46">AMPR+</text>
<text x="12.4" y="53.6">SW1R+</text>
<text x="12.4" y="51.1">S12R</text>
<text x="12.4" y="48.6">S12L</text>
<text x="45.5" y="48.6">AMPL-</text>
<text x="45.5" y="51.1">AMPR-</text>
<text x="45.5" y="53.6">S12R</text>
<text x="63.2" y="48.6">SW1L+</text>
<text x="72.3" y="53.6">+5</text>
<text x="109.1" y="48.6">SW1R+</text>
<text x="167.6" y="51.1">GND</text>
<text x="63.2" y="63.8">AMPL-</text>
<text x="109.1" y="63.8">AMPR-</text>
<text x="109.1" y="61.3">SP2P</text>
<text x="63.2" y="66.4">S12L</text>
<text x="63.2" y="68.9">SW1L-SW2L</text>
<text x="109" y="68.9">SW1R-SW2R</text>
<text x="109.1" y="66.4">S12R</text>
<text x="223.6" y="68.9">GND</text>
<text x="157.4" y="76.5">INPUT3</text>
<text x="157.4" y="81.6">INPUT1</text>
<text x="157.4" y="79.1">INPUT2</text>
<text x="157.4" y="89.3">SPEAKER2</text>
<text x="157.4" y="86.7">SPEAKER3</text>
<text x="157.4" y="84.2">SPEAKER4</text>
<text x="223.6" y="84.2">GND</text>
<text x="74.8" y="91.8">+5</text>
<text x="157.4" y="91.8">SPEAKER1</text>
<text x="63.2" y="102">SW3R-SW4R</text>
<text x="109.1" y="102">SW3L-SW4L</text>
<text x="109.1" y="99.4">SP3P</text>
<text x="160" y="102">GND</text>
<text x="63.2" y="104.5">AMPR+</text>
<text x="63.2" y="107.1">SW3R+</text>
<text x="109.1" y="107.1">SW3L+</text>
<text x="109.1" y="104.5">AMPL+</text>
<text x="153.7" y="104.5">+5</text>
<text x="12.4" y="109.6">SW3L+</text>
<text x="12.4" y="112.1">S34L</text>
<text x="45.5" y="112.1">AMPL-</text>
<text x="45.5" y="109.6">S34L</text>
<text x="72.3" y="112.1">+5</text>
<text x="240.2" y="112.1">+5</text>
<text x="12.4" y="114.7">S34R</text>
<text x="12.4" y="117.3">SW3R+</text>
<text x="45.5" y="117.3">S34R</text>
<text x="45.5" y="114.7">AMPR-</text>
<text x="109.1" y="119.8">SP4P</text>
<text x="228.6" y="119.8">Lout</text>
<text x="271.9" y="114.7">SI1P</text>
<text x="271.9" y="119.8">Rout</text>
<text x="63.2" y="124.9">S34R</text>
<text x="109.1" y="124.9">S34L</text>
<text x="109.1" y="122.3">AMPL-</text>
<text x="228.6" y="122.3">Lin1</text>
<text x="271.9" y="122.3">Rin1</text>
<text x="63.2" y="127.4">SW3R-SW4R</text>
<text x="109.1" y="127.4">SW3L-SW4L</text>
<text x="240.2" y="132.5">+5</text>
<text x="271.9" y="135">SI2P</text>
<text x="228.6" y="140.1">Lout</text>
<text x="228.6" y="142.7">Lin2</text>
<text x="271.9" y="142.7">Rin2</text>
<text x="271.9" y="140.1">Rout</text>
<text x="20.1" y="152.9">GND</text>
<text x="58.3" y="152.9">GND</text>
<text x="96.4" y="152.9">GND</text>
<text x="144.8" y="152.9">GND</text>
<text x="240.2" y="152.9">+5</text>
<text x="271.9" y="155.4">SI3P</text>
<text x="17.5" y="160.5">Rout</text>
<text x="45.5" y="160.5">Lout</text>
<text x="45.6" y="157.9">GND</text>
<text x="55.6" y="160.5">Rin3</text>
<text x="83.6" y="160.5">Lin3</text>
<text x="83.7" y="157.9">GND</text>
<text x="93.8" y="160.5">RIn1</text>
<text x="121.8" y="160.5">Lin1</text>
<text x="121.9" y="157.9">GND</text>
<text x="142.1" y="160.5">Rin2</text>
<text x="170.1" y="160.5">Lin2</text>
<text x="170.2" y="157.9">GND</text>
<text x="228.6" y="160.5">Lout</text>
<text x="271.9" y="160.5">Rout</text>
<text x="228.6" y="163">Lin3</text>
<text x="271.9" y="163">Rin3</text>
<text x="17.6" y="170.7">GND</text>
<text x="55.7" y="170.7">GND</text>
<text x="93.9" y="170.7">GND</text>
<text x="142.2" y="170.7">GND</text>
</g>
</svg>
